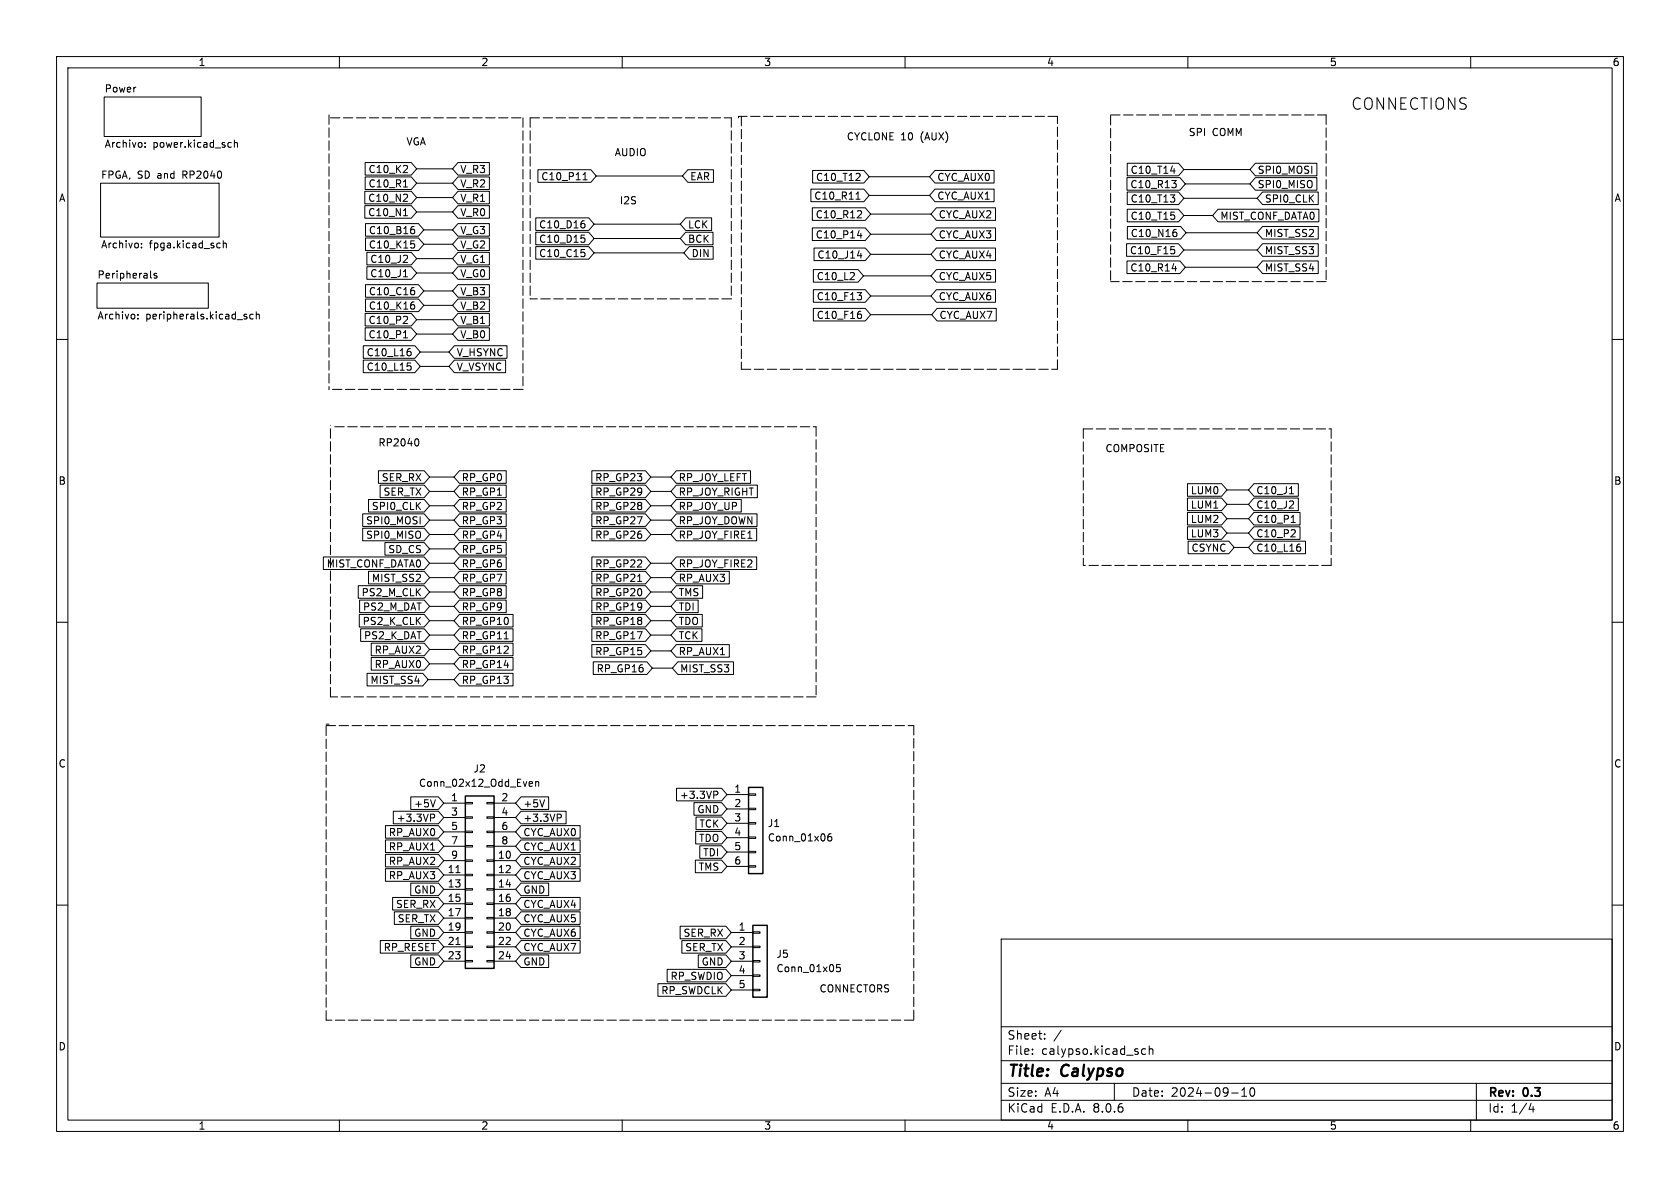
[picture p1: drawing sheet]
<svg xmlns="http://www.w3.org/2000/svg" width="297mm" height="210mm" viewBox="0 0 297 210" stroke-linecap="round" stroke-linejoin="round" font-family="sans-serif">
<g fill="none" stroke="#000" stroke-width=".18">
<path d="M10 10h277v190h-277zM12 12h273v186h-273zM18.4 17.1h17.2v7h-17.2zM60 10v2M110 10v2M160 10v2M210 10v2M260 10v2M17.8 32.4h20.9v9.5h-20.9zM25.7 25.9v.1M25.7 25.3v.1M40.5 25.2l.4 .1"/>
<path d="M40.9 26h-.4M41.4 25.3l.2-.1 .3 .1 .1 .7M41.4 24.8v1.2M64.5 33.8h8.2l1 1.1-1 1.1h-8.2zM64.5 36.4h8.2l1 1.1-1 1.1h-8.2zM64.6 31.3h8.1l1 1.1-1 1.1h-8.1zM64.6 28.7h8.1l1 1.1-1 1.2h-8.1zM64.6 39.5h9.4l.9 1.1-.9 1.2h-9.4zM71.3 35.6h.7M71.3 33.1h.7M71.3 38.1h.7M71.9 29.3l.1 .2v.3l-.7 .7h.7"/>
<path d="M72 34.4v.5M73.7 37.5h6.3M73.7 29.8h6.3M73.7 34.9h6.3M73.7 32.4h6.3M81 28.7h5.5v2.3h-5.5l-1-1.2zM81 39.5h5.5v2.3h-5.5l-1-1.2zM81 36.4h5.5v2.2h-5.5l-1-1.1zM81 33.8h5.5v2.2h-5.5l-1-1.1zM81 31.3h5.5v2.2h-5.5l-1-1.1zM94.7 38.5h9.4l.9 1.1-.9 1.1h-9.4zM95.1 30h9.4l.9 1.1-.9 1.1h-9.4z"/>
<path d="M103.1 39h.2M103.1 31.8h.7M103.2 39.5l.2 .2v.4l-.2 .2M103.2 30.8l.2-.3v1.3M105 39.6h15.3M105.4 31.1h15.2M121.2 38.5h4.6v2.2h-4.6l-.9-1.1zM121.6 30h4.5v2.2h-4.5l-1-1.1zM143.4 33.4h9.3l1 1.1-1 1.2h-9.3zM143.6 36.7h9.4l.9 1.1-.9 1.2h-9.4zM143.7 30.1h9l1 1.1-1 1.2h-9zM151.3 35.2h.8"/>
<path d="M151.6 34.1l.1-.2v1.3M151.9 30.7l.2 .2-.1 .3-.7 .7h.8M152.1 37.2l.2 .3v.3l-.8 .7h.8M153.7 31.2h10.6M153.7 34.5h10.6M153.9 37.8h10.7M165.3 33.4h10.4v2.3h-10.4l-1-1.2zM165.3 30.1h10.4v2.3h-10.4l-1-1.2zM165.5 36.7h10.5v2.3h-10.5l-.9-1.2zM199.2 31.4h9.4l.9 1.1-.9 1.1h-9.4zM199.3 37h9l1 1.1-1 1.1h-9zM199.3 33.9h9l1 1.2-1 1.1h-9z"/>
<path d="M199.3 28.9h9l1 1.1-1 1.1h-9zM206.9 34.5h.8l-.4 .4M207 30.2h.7M207 37.5h.6M207.2 31.9h.7l-.4 .5M207.6 38l.1 .2-.1 .5M207.6 35l.1 .2-.1 .5M207.7 32.4l.2 .2v.3l-.2 .3M209.3 38.1h5.1M209.3 30h11.7M209.3 35.1h12.9M209.5 32.5h11.5"/>
<path d="M215.3 37h17.9v2.2h-17.9l-.9-1.1zM221.9 28.9h10.9v2.2h-10.9l-.9-1.1zM221.9 31.4h10.9v2.2h-10.9l-.9-1.1zM223.2 33.9h9.8v2.3h-9.8l-1-1.1zM10 60h2M17.1 50h19.7v4.5h-19.7zM24.4 56.3v.1M24.4 55.6v.1M25 43.7v.1M25 43v.2M26.6 49l.2 .2M27.7 48.4l-.3-.1-.2 .2 .1 .2 .4 .1v.3h-.5"/>
<path d="M38.6 43h.3M38.9 43.8h-.3M39.5 43.1l.2-.1h.3v.8M39.5 42.5v1.3M43.3 56h.3l.1 .2-.2 .2h-.3M43.3 55.5l.3 .1M44.8 55.6l-.4-.1-.2 .3 .1 .5h.5M45.3 55.7l.2-.2 .3 .1 .1 .8M45.3 55.1v1.3M64.6 55.4h8.1l1 1.1-1 1.1h-8.1zM64.6 57.9h8.1l1 1.2-1 1.1h-8.1zM64.6 52.9h9.4l.9 1.1-.9 1.1h-9.4z"/>
<path d="M64.6 42.1h9.4l.9 1.1-.9 1.1h-9.4zM64.6 50.3h9.4l.9 1.1-.9 1.1h-9.4zM64.9 47.1h7.8l1 1.2-1 1.1h-7.8zM64.9 44.6h7.8l1 1.1-1 1.1h-7.8zM71.3 59.7h.7M71.3 48.9h.7M71.9 56l.1 .2v.3l-.7 .7h.7M71.9 45.2l.1 .2v.3l-.7 .7h.7M72.7 42.6h.6M72.8 43.1h.3l.2 .2-.1 .5-.4 .1M72.8 53.9h.3l.2 .2v.4l-.5 .1M72.8 40.5h.3l.2 .3v.4l-.5 .1"/>
<path d="M73 53.4h.2M73 50.8h.2M73 40h.2M73.1 51.3l.2 .3v.3l-.2 .2M73.7 56.5h6.3M73.7 59.1h6.3M73.7 48.3h6.3M73.7 45.7h6.3M74.9 54h5.1M74.9 51.4h5.1M74.9 43.2h5.1M74.9 40.6h5.1"/>
<path d="M81 57.9h5.5v2.3h-5.5l-1-1.1zM81 52.9h5.5v2.2h-5.5l-1-1.1zM81 55.4h5.5v2.2h-5.5l-1-1.1zM81 50.3h5.5v2.2h-5.5l-1-1.1zM81 42.1h5.5v2.2h-5.5l-1-1.1zM81 47.1h5.5v2.3h-5.5l-1-1.1zM81 44.6h5.5v2.2h-5.5l-1-1.1zM94.7 43.6h9.4l.9 1.1-.9 1.1h-9.4zM94.7 41.1h9.4l.9 1.1-.9 1.1h-9.4zM102.8 44.1h.6M102.8 41.6h.6M103.2 44.6l.2 .2v.3l-.2 .3"/>
<path d="M103.2 42l.2 .3v.3l-.2 .2M105 44.7h15.9M105 42.2h15.3M121.2 41.1h4.8v2.2h-4.8l-.9-1.1zM121.9 43.6h4.2v2.2h-4.2l-1-1.1zM143.6 40.3h9.4l.9 1.1-.9 1.1h-9.4zM143.8 51.2h9.2l.9 1.1-.9 1.1h-9.2zM143.8 47.7h7.9l1 1.1-1 1.1h-7.9zM143.8 54.5h9.2l.9 1.1-.9 1.1h-9.2zM143.9 43.8h9.1l.9 1.2-.9 1.1h-9.1zM150.3 49.4h.7M151 48.3v.4"/>
<path d="M151.5 51.7h.8l-.4 .5M151.6 41.6h.8M151.6 45.2h.8M151.9 55h.3M152.1 52.2l.2 .2v.4l-.2 .2M152.1 55.5l.2 .3v.3l-.2 .2M152.2 41.2v.9M152.2 44.8v.8M152.7 48.8h11.9M153.9 41.4h10.7M153.9 45h10.7M153.9 52.3h10.7"/>
<path d="M153.9 55.6h10.8M165.5 51.2h10.5v2.2h-10.5l-.9-1.1zM165.5 47.7h10.5v2.2h-10.5l-.9-1.1zM165.5 43.8h10.5v2.3h-10.5l-.9-1.1zM165.5 40.3h10.5v2.2h-10.5l-.9-1.1zM165.7 54.5h10.4v2.2h-10.4l-1-1.1zM199.2 43.1h9.1l1 1.1-1 1.1h-9.1zM199.2 46.1h9.4l.9 1.1-.9 1.2h-9.4zM199.3 40h9.4l1 1.1-1 1.2h-9.4zM207 43.6h.6M207.2 47.5h.8M207.4 44.1l.3 .2v.3l-.3 .3"/>
<path d="M207.6 41h.2l.3 .3-.1 .4-.4 .1M207.7 40.5h.2M207.8 47.1v.8M209.3 44.2h12.9M209.5 47.2h12.7M209.7 41.1h12.5M223.2 43.1h9.8v2.2h-9.8l-1-1.1zM223.2 40h9.8v2.3h-9.8l-1-1.2zM223.2 46.1h9.8v2.3h-9.8l-1-1.2zM285 60h2M64.2 61.1h9.1l1 1.1-1 1.1h-9.1zM64.2 63.7h9.1l1 1.1-1 1.1h-9.1z"/>
<path d="M72 64.2h.6M72.1 64.7h.3l.3 .2-.1 .5h-.5M72.3 61.6h.3M72.4 62.1l.3 .3v.3l-.3 .2M73.7 77.6a.79 .79 0 0 1 0 1.2M74.3 64.8h5.1M74.3 62.2h5.1M80.3 63.7h9.1v2.2h-9.1l-.9-1.1zM80.3 61.1h9.3v2.2h-9.3l-.9-1.1zM57.2 98.5h17.8l.9 1.1-.9 1.1h-17.8zM64.1 93.4h10.9l.9 1.1-.9 1.1h-10.9zM64.1 90.8h10.9l.9 1.1-.9 1.2h-10.9z"/>
<path d="M65.1 88.3h9.9l.9 1.1-.9 1.1h-9.9zM66.9 83.2h8.1l.9 1.1-.9 1.1h-8.1zM67.2 85.8h7.8l.9 1.1-.9 1.1h-7.8zM68.1 95.9h6.9l.9 1.1-.9 1.1h-6.9zM75.9 99.6h4.4M75.9 91.9h4.4M75.9 97h4.4M75.9 94.5h4.4M75.9 89.4h4.4M75.9 84.3h4.4M75.9 86.9h4.4M81.2 85.8h8.3v2.2h-8.3l-.9-1.1z"/>
<path d="M81.2 83.2h8.3v2.2h-8.3l-.9-1.1zM81.2 93.4h8.3v2.2h-8.3l-.9-1.1zM81.2 95.9h8.3v2.2h-8.3l-.9-1.1zM81.2 90.8h8.3v2.3h-8.3l-.9-1.2zM81.2 98.5h8.3v2.2h-8.3l-.9-1.1zM81.2 88.3h8.3v2.2h-8.3l-.9-1.1zM104.6 85.8h9.5l1 1.1-1 1.1h-9.5zM104.6 90.8h9.5l1 1.1-1 1.2h-9.5zM104.6 93.4h9.5l1 1.1-1 1.1h-9.5zM104.6 83.2h9.5l1 1.1-1 1.1h-9.5zM104.6 88.3h9.5l1 1.1-1 1.1h-9.5zM104.6 98.5h9.5l1 1.1-1 1.1h-9.5z"/>
<path d="M115.1 99.6h3.5M115.1 91.9h3.5M115.1 94.5h3.5M115.1 89.4h3.5M115.1 84.3h3.5M115.1 86.9h3.5M119.6 93.4h14.2v2.2h-14.2l-1-1.1zM119.6 85.8h14.3v2.2h-14.3l-1-1.1zM119.6 88.3h11.4v2.2h-11.4l-1-1.1zM119.6 90.8h14.2v2.3h-14.2l-1-1.2zM119.6 83.2h13.1v2.2h-13.1l-1-1.1zM119.6 98.5h14.2v2.2h-14.2l-1-1.1z"/>
<path d="M209.9 88h6.1l.9 1.2-.9 1.1h-6.1zM209.9 85.5h6.1l.9 1.1-.9 1.1h-6.1zM209.9 90.6h6.1l.9 1.1-.9 1.1h-6.1zM209.9 93.1h6.1l.9 1.1-.9 1.1h-6.1zM210 95.7h7.2l1 1.1-1 1.1h-7.2zM216.9 86.6h3.8M216.9 89.2h3.8M216.9 91.7h3.8M216.9 94.2h3.8M218.2 96.8h2.5M221.7 93.1h8.1v2.2h-8.1l-1-1.1zM221.7 88h7.8v2.3h-7.8l-1-1.1z"/>
<path d="M221.7 85.5h7.8v2.2h-7.8l-1-1.1zM221.7 95.7h9.1v2.2h-9.1l-1-1.1zM221.7 90.6h8.1v2.2h-8.1l-1-1.1zM228 87.3h.7M228.3 92.4h.7M228.6 88.6l.1 .2-.1 .3-.7 .7h.8M228.9 93.7l.1 .2-.1 .3-.7 .7h.8M229.6 96.2h.2M229.7 96.7l.3 .2v.3l-.3 .2M10 110h2M63.3 103.5h11.7l.9 1.1-.9 1.2h-11.7zM63.5 108.6h11.5l.9 1.1-.9 1.1h-11.5z"/>
<path d="M63.6 106.1h11.4l.9 1.1-.9 1.1h-11.4zM63.8 111.2h11.2l.9 1.1-.9 1.1h-11.2zM64.9 119h9.8l1 1.1-1 1.2h-9.8zM65.1 101h9.9l.9 1.1-.9 1.1h-9.9zM65.6 113.7h9.4l.9 1.1-.9 1.1h-9.4zM65.6 116.2h9.4l.9 1.1-.9 1.2h-9.4zM75.9 109.7h4.4M75.9 114.8h4.4M75.9 102.1h4.4M75.9 112.3h4.4M75.9 107.2h4.4M75.9 104.6h4.4"/>
<path d="M75.9 117.3h4.4M81.2 111.2h9.5v2.2h-9.5l-.9-1.1zM81.2 103.5h8.3v2.3h-8.3l-.9-1.2zM81.2 101h8.3v2.2h-8.3l-.9-1.1zM81.2 106.1h8.3v2.2h-8.3l-.9-1.1zM81.2 113.7h9.5v2.2h-9.5l-.9-1.1zM81.2 116.2h9.5v2.3h-9.5l-.9-1.2zM81.2 108.6h9.5v2.2h-9.5l-.9-1.1zM81.2 119h9.5v2.3h-9.5l-.9-1.2zM89.1 112.9h.8M104.6 101h9.5l1 1.1-1 1.1h-9.5zM104.6 111.2h9.5l1 1.1-1 1.1h-9.5z"/>
<path d="M104.6 103.5h9.5l1 1.1-1 1.2h-9.5zM104.6 114h9.5l1 1.1-1 1.1h-9.5zM104.6 108.6h9.5l1 1.1-1 1.1h-9.5zM104.6 106.1h9.5l1 1.1-1 1.1h-9.5zM104.9 117h9.5l.9 1.1-.9 1.1h-9.5zM112.7 102.8h.7M115.1 109.7h3.5M115.1 102.1h3.5M115.1 112.3h3.5M115.1 115.1h3.5M115.1 107.2h3.5M115.1 104.6h3.5"/>
<path d="M115.3 118.1h3.6M119.6 114h9.3v2.2h-9.3l-1-1.1zM119.6 111.2h4.5v2.2h-4.5l-1-1.1zM119.6 103.5h4.6v2.3h-4.6l-1-1.2zM119.6 101h9.3v2.2h-9.3l-1-1.1zM119.6 108.6h4.6v2.2h-4.6l-1-1.1zM119.6 106.1h3.8v2.2h-3.8l-1-1.1zM119.8 117h9.9v2.2h-9.9l-.9-1.1zM285 110h2M75.7 120.1h4.6M93.7 138.2h.4v.3l-.6 .1M94.1 138.9l-.4 .1"/>
<path d="M94.7 138.3l.2-.1h.3v.8M94.7 138.2v.8M119.6 139.4h8l.9 1.1-.9 1.1h-8zM126.2 139.9h.5l.2 .2-.1 .4h-.6M10 160h2M68.1 145.9h9.4l1 1.2-1 1.1h-9.4zM68.1 148.5h9.4l1 1.1-1 1.1h-9.4zM68.1 153.6h9.4l1 1.1-1 1.1h-9.4zM68.1 151h9.4l1 1.1-1 1.1h-9.4zM69.4 158.6h8.1l1 1.2-1 1.1h-8.1zM69.5 143.4h8l1 1.1-1 1.1h-8zM72.6 156.1h4.9l1 1.1-1 1.1h-4.9z"/>
<path d="M72.6 140.9h4.9l1 1.1-1 1.1h-4.9zM76.1 143.9h.5l.2 .3-.1 .3-.6 .1M77 141.4l-.5 1.2M78.5 142h3.8M78.5 152.1h3.8M78.5 154.7h3.8M78.5 157.2h3.8M78.5 159.8h3.8M78.5 144.5h3.8M78.5 147.1h3.8M78.5 149.6h3.8M80.6 154.3h.7"/>
<path d="M82.3 159.6h1.2v.3h-1.2zM82.3 157.1h1.2v.2h-1.2zM82.3 154.6h1.2v.2h-1.2zM82.3 152h1.2v.3h-1.2zM82.3 149.5h1.2v.2h-1.2zM82.3 146.9h1.2v.3h-1.2zM82.3 144.4h1.2v.2h-1.2zM82.3 141.9h1.2v.2h-1.2zM86.1 159.6h1.2v.3h-1.2zM86.1 157.1h1.2v.2h-1.2zM86.1 154.6h1.2v.2h-1.2zM86.1 152h1.2v.3h-1.2z"/>
<path d="M86.1 149.5h1.2v.2h-1.2zM86.1 146.9h1.2v.3h-1.2zM86.1 144.4h1.2v.2h-1.2zM86.1 141.9h1.2v.2h-1.2zM87.3 142h3.9M87.3 152.1h3.9M87.3 154.7h3.9M87.3 157.2h3.9M87.3 159.8h3.9M87.3 144.5h3.9M87.3 147.1h3.9M87.3 149.6h3.9"/>
<path d="M92.1 153.6h10.5v2.2h-10.5l-.9-1.1zM92.1 156.1h4.9v2.2h-4.9l-.9-1.1zM92.1 151h10.5v2.2h-10.5l-.9-1.1zM92.1 145.9h10.5v2.3h-10.5l-.9-1.1zM92.1 148.5h10.5v2.2h-10.5l-.9-1.1zM92.1 143.4h8v2.2h-8l-.9-1.1zM92.1 140.9h4.9v2.2h-4.9l-.9-1.1zM92.1 158.6h10.5v2.3h-10.5l-.9-1.1zM96.3 141.4l-.4 1.2M98.5 143.9h.5l.2 .3-.1 .3-.6 .1M122.7 141.9h4.9l.9 1.1-.9 1.1h-4.9zM122.9 152.1h4.7l.9 1.1-.9 1.1h-4.7z"/>
<path d="M123 147h4.6l.9 1.1-.9 1.1h-4.6zM123 144.4h4.6l.9 1.1-.9 1.2h-4.6zM123.7 149.5h3.9l.9 1.1-.9 1.1h-3.9zM128.5 140.5h3.8M128.5 143h3.8M128.5 145.5h3.8M128.5 148.1h3.8M128.5 150.6h3.8M128.5 153.2h3.8M132.3 153h1.3v.3h-1.3zM132.3 150.5h1.3v.2h-1.3zM132.3 148h1.3v.2h-1.3z"/>
<path d="M132.3 145.4h1.3v.3h-1.3zM132.3 142.9h1.3v.2h-1.3zM132.3 140.3h1.3v.3h-1.3zM146.9 147.4l-.3 .1a.86 .86 0 0 0 0 1.2l.4-.2 .1-.4-.3-.2h-.3l-.2 .2M285 160h2M67.2 166.3h10.3l1 1.1-1 1.1h-10.3zM69.7 161.2h7.8l1 1.1-1 1.1h-7.8zM72.6 168.8h4.9l1 1.1-1 1.1h-4.9zM72.6 163.7h4.9l1 1.1-1 1.1h-4.9zM78.5 162.3h3.8M78.5 164.8h3.8M78.5 167.4h3.8"/>
<path d="M78.5 169.9h3.8M80.6 167h.7M82.3 169.8h1.2v.2h-1.2zM82.3 167.3h1.2v.2h-1.2zM82.3 164.7h1.2v.3h-1.2zM82.3 162.2h1.2v.2h-1.2zM86.1 169.8h1.2v.2h-1.2zM86.1 167.3h1.2v.2h-1.2zM86.1 164.7h1.2v.3h-1.2zM86.1 162.2h1.2v.2h-1.2zM87.3 162.3h3.9M87.3 164.8h3.9"/>
<path d="M87.3 167.4h3.9M87.3 169.9h3.9M92.1 161.2h10.5v2.2h-10.5l-.9-1.1zM92.1 166.3h10.5v2.2h-10.5l-.9-1.1zM92.1 163.7h10.5v2.2h-10.5l-.9-1.1zM92.1 168.8h4.9v2.2h-4.9l-.9-1.1zM116.3 173.9h12l1 1.1-1 1.1h-12zM117.9 171.4h10.4l1 1.1-1 1.1h-10.4zM120.2 163.7h8.1l1 1.1-1 1.2h-8.1zM120.5 166.3h7.8l1 1.1-1 1.1h-7.8zM123.4 168.8h4.9l1 1.1-1 1.1h-4.9zM129.3 164.8h3.8"/>
<path d="M129.3 167.4h3.8M129.3 169.9h3.8M129.3 172.5h3.8M129.3 175h3.8M133.1 174.9h1.3v.2h-1.3zM133.1 172.3h1.3v.3h-1.3zM133.1 169.8h1.3v.3h-1.3zM133.1 167.3h1.3v.2h-1.3zM133.1 164.7h1.3v.3h-1.3zM148.5 170.5h-.6v.6l.1-.1h.5l.1 .2-.1 .5-.2 .1-.4-.1M177 166h108v32h-108zM60 198v2"/>
<path d="M110 198v2M160 198v2M177 194.5h108M177 191.5h108M177 187.5h108M177 181.5h108M182.5 186.3v.1M182.5 185.5v.1M184.7 183.6v.1M184.7 182.8v.1M187.6 182.1l-1.3 2M197 191.5v3"/>
<path d="M202.5 185.5l-.4-.1-.3 .3v.4l.2 .2h.5M203.2 185.5l.2-.1 .3 .1 .1 .9M203.2 184.9v1.5M210 198v2M217.7 193.2h1.2M219.5 193.8h.9M219.5 192.7l.5-.4v1.5M221.2 192.4l.1-.1a.81 .81 0 0 1 .6 .6 .81 .81 0 0 1-.3 .8l-.1 .1a.81 .81 0 0 1-.6-.6 .81 .81 0 0 1 .3-.8zM260 198v2M261 191.5v6.5M270.7 195l-.4 1.1h.9M271 195.6v1"/>
</g>
<path d="M132.3 139.2h2.6v15.2h-2.6zM82.3 140.7h5v30.5h-5zM133.1 163.6h2.5v12.7h-2.5z" fill="none" stroke="#000" stroke-width=".25"/>
<g fill="none" stroke="#000" stroke-width=".18" stroke-dasharray="1.7 .6">
<path d="M58.2 20.3v48.5M58.4 20.8h34.1M92.5 20.8v48M93.7 20.8h35.6M93.7 20.8v32M129.3 20.8v32M130.6 20.6v.2M131.1 20.6v44.7M186.9 20.6h-56.3M196.3 20.3h38.1M234.4 20.3v29.5M129.3 52.8h-35.6"/>
<path d="M196.3 49.5v-29.2M234.4 49.8h-38.1M59.2 75.4h85.1M92.5 68.8h-34.3M131.1 65.3h55.8M144.3 75.4v47.8M186.9 65.3v-44.7M191.5 75.8h43.8M191.5 75.8v24.1M235.3 75.8v24.1M235.3 99.9h-43.8M57.7 128.3h103.8"/>
<path d="M57.7 128h.5M58.4 123.2v-48M144.3 123.2h-85.9M161.5 128.3v52M57.7 180.3v-52.3M161.5 180.3h-103.8"/>
</g>
<g font-size="2.8">
<text x="238.8" y="19.6">CONNECTIONS</text>
<text x="178" y="190.9">Title:</text>
<text x="187.7" y="190.9">Calypso</text>
</g>
<g font-size="2.1">
<text x="178" y="184">Sheet:</text>
<text x="178" y="186.7">File:</text>
<text x="184.1" y="186.7">calypso.kicad_sch</text>
<text x="178" y="196.9">KiCad</text>
<text x="178" y="194.1">Size:</text>
<text x="184.7" y="194.1">A4</text>
<text x="185.7" y="196.9">E.D.A.</text>
<text x="193.3" y="196.9">8.0.6</text>
<text x="200" y="194.1">Date:</text>
<text x="207" y="194.1">2024-09-10</text>
<text x="263" y="194.3">Rev:</text>
<text x="263" y="196.9">Id:</text>
<text x="267.1" y="196.9">1/4</text>
<text x="269.4" y="194.3">0.3</text>
</g>
<g font-size="1.8">
<text x="35" y="11.9">1</text>
<text x="85" y="11.9">2</text>
<text x="135" y="11.9">3</text>
<text x="185" y="11.9">4</text>
<text x="235" y="11.9">5</text>
<text x="285" y="11.9">6</text>
<text x="18.4" y="16.4">Power</text>
<text x="18.4" y="26.4">Archivo:</text>
<text x="27" y="26.4">power.kicad_sch</text>
<text x="71.8" y="25.8">VGA</text>
<text x="108.6" y="27.7">AUDIO</text>
<text x="149.6" y="24.9">CYCLONE 10</text>
<text x="162.8" y="24.9">(AUX)</text>
<text x="210.1" y="24.1">SPI</text>
<text x="214.3" y="24.1">COMM</text>
<text x="10.3" y="35.9">A</text>
<text x="17.8" y="31.7">FPGA, SD and</text>
<text x="32.5" y="31.7">RP2040</text>
<text x="65" y="35.9">C10_N2</text>
<text x="65.1" y="33.3">C10_R1</text>
<text x="65.1" y="30.8">C10_K2</text>
<text x="81.3" y="30.8">V_R3</text>
<text x="81.3" y="35.9">V_R1</text>
<text x="81.3" y="33.3">V_R2</text>
<text x="95.6" y="32.1">C10_P11</text>
<text x="121.9" y="32.1">EAR</text>
<text x="143.9" y="35.5">C10_R11</text>
<text x="144.2" y="32.2">C10_T12</text>
<text x="165.6" y="35.5">CYC_AUX1</text>
<text x="165.6" y="32.2">CYC_AUX0</text>
<text x="199.7" y="33.5">C10_R13</text>
<text x="199.8" y="30.9">C10_T14</text>
<text x="222.2" y="30.9">SPI0_MOSI</text>
<text x="222.2" y="33.5">SPI0_MISO</text>
<text x="285.3" y="35.9">A</text>
<text x="65" y="38.4">C10_N1</text>
<text x="65.1" y="41.6">C10_B16</text>
<text x="81.3" y="41.6">V_G3</text>
<text x="81.3" y="38.4">V_R0</text>
<text x="95.2" y="40.6">C10_D16</text>
<text x="109.5" y="36.2">I2S</text>
<text x="121.5" y="40.6">LCK</text>
<text x="144.1" y="38.8">C10_R12</text>
<text x="165.9" y="38.8">CYC_AUX2</text>
<text x="199.8" y="39.1">C10_T15</text>
<text x="199.8" y="36">C10_T13</text>
<text x="215.6" y="39.1">MIST_CONF_DATA0</text>
<text x="223.5" y="36">SPI0_CLK</text>
<text x="17.8" y="44.2">Archivo:</text>
<text x="26.4" y="44.2">fpga.kicad_sch</text>
<text x="65.1" y="44.1">C10_K15</text>
<text x="65.4" y="46.7">C10_J2</text>
<text x="81.3" y="44.1">V_G2</text>
<text x="81.3" y="46.7">V_G1</text>
<text x="95.2" y="45.7">C10_C15</text>
<text x="95.2" y="43.1">C10_D15</text>
<text x="121.5" y="43.1">BCK</text>
<text x="122.2" y="45.7">DIN</text>
<text x="144.1" y="42.4">C10_P14</text>
<text x="144.4" y="45.9">C10_J14</text>
<text x="165.9" y="45.9">CYC_AUX4</text>
<text x="165.9" y="42.4">CYC_AUX3</text>
<text x="199.7" y="45.2">C10_F15</text>
<text x="199.8" y="42.1">C10_N16</text>
<text x="223.5" y="45.2">MIST_SS3</text>
<text x="223.5" y="42.1">MIST_SS2</text>
<text x="17.1" y="49.3">Peripherals</text>
<text x="65.1" y="52.4">C10_C16</text>
<text x="65.4" y="49.2">C10_J1</text>
<text x="81.3" y="52.4">V_B3</text>
<text x="81.3" y="49.2">V_G0</text>
<text x="144.3" y="53.3">C10_F13</text>
<text x="144.3" y="49.7">C10_L2</text>
<text x="165.9" y="53.3">CYC_AUX6</text>
<text x="165.9" y="49.7">CYC_AUX5</text>
<text x="199.7" y="48.2">C10_R14</text>
<text x="223.5" y="48.2">MIST_SS4</text>
<text x="17.1" y="56.8">Archivo:</text>
<text x="25.8" y="56.8">peripherals.kicad_sch</text>
<text x="65.1" y="57.5">C10_P2</text>
<text x="65.1" y="54.9">C10_K16</text>
<text x="81.3" y="54.9">V_B2</text>
<text x="81.3" y="57.5">V_B1</text>
<text x="144.3" y="56.6">C10_F16</text>
<text x="166" y="56.6">CYC_AUX7</text>
<text x="64.7" y="63.2">C10_L16</text>
<text x="64.7" y="65.7">C10_L15</text>
<text x="65.1" y="60">C10_P1</text>
<text x="80.6" y="65.7">V_VSYNC</text>
<text x="80.6" y="63.2">V_HSYNC</text>
<text x="81.3" y="60">V_B0</text>
<text x="66.8" y="79">RP2040</text>
<text x="195.3" y="80">COMPOSITE</text>
<text x="10.3" y="85.9">B</text>
<text x="67.4" y="85.3">SER_RX</text>
<text x="67.7" y="87.8">SER_TX</text>
<text x="81.5" y="87.8">RP_GP1</text>
<text x="81.5" y="85.3">RP_GP0</text>
<text x="105.1" y="87.8">RP_GP29</text>
<text x="105.1" y="85.3">RP_GP23</text>
<text x="119.9" y="87.8">RP_JOY_RIGHT</text>
<text x="119.9" y="85.3">RP_JOY_LEFT</text>
<text x="210.4" y="87.6">LUM0</text>
<text x="222" y="87.6">C10_J1</text>
<text x="285.3" y="85.9">B</text>
<text x="64.6" y="95.4">SPI0_MISO</text>
<text x="64.6" y="92.9">SPI0_MOSI</text>
<text x="65.6" y="90.4">SPI0_CLK</text>
<text x="81.5" y="95.4">RP_GP4</text>
<text x="81.5" y="92.9">RP_GP3</text>
<text x="81.5" y="90.4">RP_GP2</text>
<text x="105.1" y="92.9">RP_GP27</text>
<text x="105.1" y="95.4">RP_GP26</text>
<text x="105.1" y="90.4">RP_GP28</text>
<text x="119.9" y="95.4">RP_JOY_FIRE1</text>
<text x="119.9" y="90.4">RP_JOY_UP</text>
<text x="119.9" y="92.9">RP_JOY_DOWN</text>
<text x="210.4" y="90.1">LUM1</text>
<text x="210.4" y="92.6">LUM2</text>
<text x="210.4" y="95.2">LUM3</text>
<text x="222" y="95.2">C10_P2</text>
<text x="222" y="90.1">C10_J2</text>
<text x="222" y="92.6">C10_P1</text>
<text x="57.7" y="100.5">MIST_CONF_DATA0</text>
<text x="68.5" y="98">SD_CS</text>
<text x="81.5" y="98">RP_GP5</text>
<text x="81.5" y="100.5">RP_GP6</text>
<text x="105.1" y="100.5">RP_GP22</text>
<text x="119.9" y="100.5">RP_JOY_FIRE2</text>
<text x="210.5" y="97.7">CSYNC</text>
<text x="222" y="97.7">C10_L16</text>
<text x="63.8" y="105.6">PS2_M_CLK</text>
<text x="65.6" y="103.1">MIST_SS2</text>
<text x="81.5" y="105.6">RP_GP8</text>
<text x="81.5" y="103.1">RP_GP7</text>
<text x="105.1" y="103.1">RP_GP21</text>
<text x="105.1" y="105.6">RP_GP20</text>
<text x="119.9" y="105.6">TMS</text>
<text x="119.9" y="103.1">RP_AUX3</text>
<text x="64" y="110.7">PS2_K_CLK</text>
<text x="64.1" y="108.1">PS2_M_DAT</text>
<text x="64.3" y="113.2">PS2_K_DAT</text>
<text x="81.5" y="113.2">RP_GP11</text>
<text x="81.5" y="108.1">RP_GP9</text>
<text x="81.5" y="110.7">RP_GP10</text>
<text x="105.1" y="113.2">RP_GP17</text>
<text x="105.1" y="110.7">RP_GP18</text>
<text x="105.1" y="108.1">RP_GP19</text>
<text x="119.9" y="113.2">TCK</text>
<text x="119.9" y="110.7">TDO</text>
<text x="119.9" y="108.1">TDI</text>
<text x="66.1" y="115.8">RP_AUX2</text>
<text x="66.1" y="118.3">RP_AUX0</text>
<text x="81.5" y="115.8">RP_GP12</text>
<text x="81.5" y="118.3">RP_GP14</text>
<text x="105.1" y="116">RP_GP15</text>
<text x="105.4" y="119.1">RP_GP16</text>
<text x="119.9" y="116">RP_AUX1</text>
<text x="120.1" y="119.1">MIST_SS3</text>
<text x="65.4" y="121.1">MIST_SS4</text>
<text x="81.5" y="121.1">RP_GP13</text>
<text x="10.3" y="135.9">C</text>
<text x="83.6" y="136.8">J2</text>
<text x="285.3" y="135.9">C</text>
<text x="73.1" y="142.9">+5V</text>
<text x="74" y="139.3">Conn_02x12_Odd_Even</text>
<text x="79.7" y="141.7">1</text>
<text x="88.5" y="141.7">2</text>
<text x="92.4" y="142.9">+5V</text>
<text x="120.1" y="141.4">+3.3VP</text>
<text x="123.2" y="144">GND</text>
<text x="129.7" y="140.2">1</text>
<text x="129.7" y="142.7">2</text>
<text x="68.6" y="148">RP_AUX0</text>
<text x="70" y="145.5">+3.3VP</text>
<text x="79.7" y="144.3">3</text>
<text x="79.7" y="146.8">5</text>
<text x="79.7" y="149.3">7</text>
<text x="88.5" y="144.3">4</text>
<text x="88.5" y="146.8">6</text>
<text x="88.5" y="149.3">8</text>
<text x="92.4" y="148">CYC_AUX0</text>
<text x="92.4" y="145.5">+3.3VP</text>
<text x="123.5" y="149">TDO</text>
<text x="123.5" y="146.5">TCK</text>
<text x="129.7" y="145.3">3</text>
<text x="129.7" y="147.8">4</text>
<text x="135.6" y="146.4">J1</text>
<text x="135.6" y="148.9">Conn_01x06</text>
<text x="68.6" y="150.6">RP_AUX1</text>
<text x="68.6" y="155.6">RP_AUX3</text>
<text x="68.6" y="153.1">RP_AUX2</text>
<text x="79" y="154.4">11</text>
<text x="79.7" y="151.9">9</text>
<text x="87.9" y="151.9">10</text>
<text x="87.9" y="154.4">12</text>
<text x="92.4" y="155.6">CYC_AUX3</text>
<text x="92.4" y="153.1">CYC_AUX2</text>
<text x="92.4" y="150.6">CYC_AUX1</text>
<text x="123.4" y="154.1">TMS</text>
<text x="124.2" y="151.6">TDI</text>
<text x="129.7" y="150.4">5</text>
<text x="129.7" y="152.9">6</text>
<text x="69.9" y="160.7">SER_RX</text>
<text x="73.1" y="158.2">GND</text>
<text x="79" y="157">13</text>
<text x="79" y="159.5">15</text>
<text x="87.9" y="157">14</text>
<text x="87.9" y="159.5">16</text>
<text x="92.4" y="158.2">GND</text>
<text x="92.4" y="160.7">CYC_AUX4</text>
<text x="70.2" y="163.3">SER_TX</text>
<text x="73.1" y="165.8">GND</text>
<text x="79" y="162">17</text>
<text x="79" y="164.6">19</text>
<text x="79" y="167.1">21</text>
<text x="87.9" y="162">18</text>
<text x="87.9" y="164.6">20</text>
<text x="87.9" y="167.1">22</text>
<text x="92.4" y="163.3">CYC_AUX5</text>
<text x="92.4" y="165.8">CYC_AUX6</text>
<text x="120.7" y="165.8">SER_RX</text>
<text x="130.5" y="164.6">1</text>
<text x="130.5" y="167.1">2</text>
<text x="67.7" y="168.3">RP_RESET</text>
<text x="73.1" y="170.9">GND</text>
<text x="79" y="169.7">23</text>
<text x="87.9" y="169.7">24</text>
<text x="92.4" y="168.3">CYC_AUX7</text>
<text x="92.4" y="170.9">GND</text>
<text x="118.4" y="173.4">RP_SWDIO</text>
<text x="121" y="168.3">SER_TX</text>
<text x="123.9" y="170.9">GND</text>
<text x="130.5" y="169.7">3</text>
<text x="130.5" y="172.2">4</text>
<text x="137.2" y="169.5">J5</text>
<text x="137.2" y="172.1">Conn_01x05</text>
<text x="116.8" y="176">RP_SWDCLK</text>
<text x="130.5" y="174.8">5</text>
<text x="144.8" y="175.5">CONNECTORS</text>
<text x="10.3" y="185.9">D</text>
<text x="285.3" y="185.9">D</text>
<text x="35" y="199.9">1</text>
<text x="85" y="199.9">2</text>
<text x="135" y="199.9">3</text>
<text x="185" y="199.9">4</text>
<text x="235" y="199.9">5</text>
<text x="285" y="199.9">6</text>
</g>
</svg>
